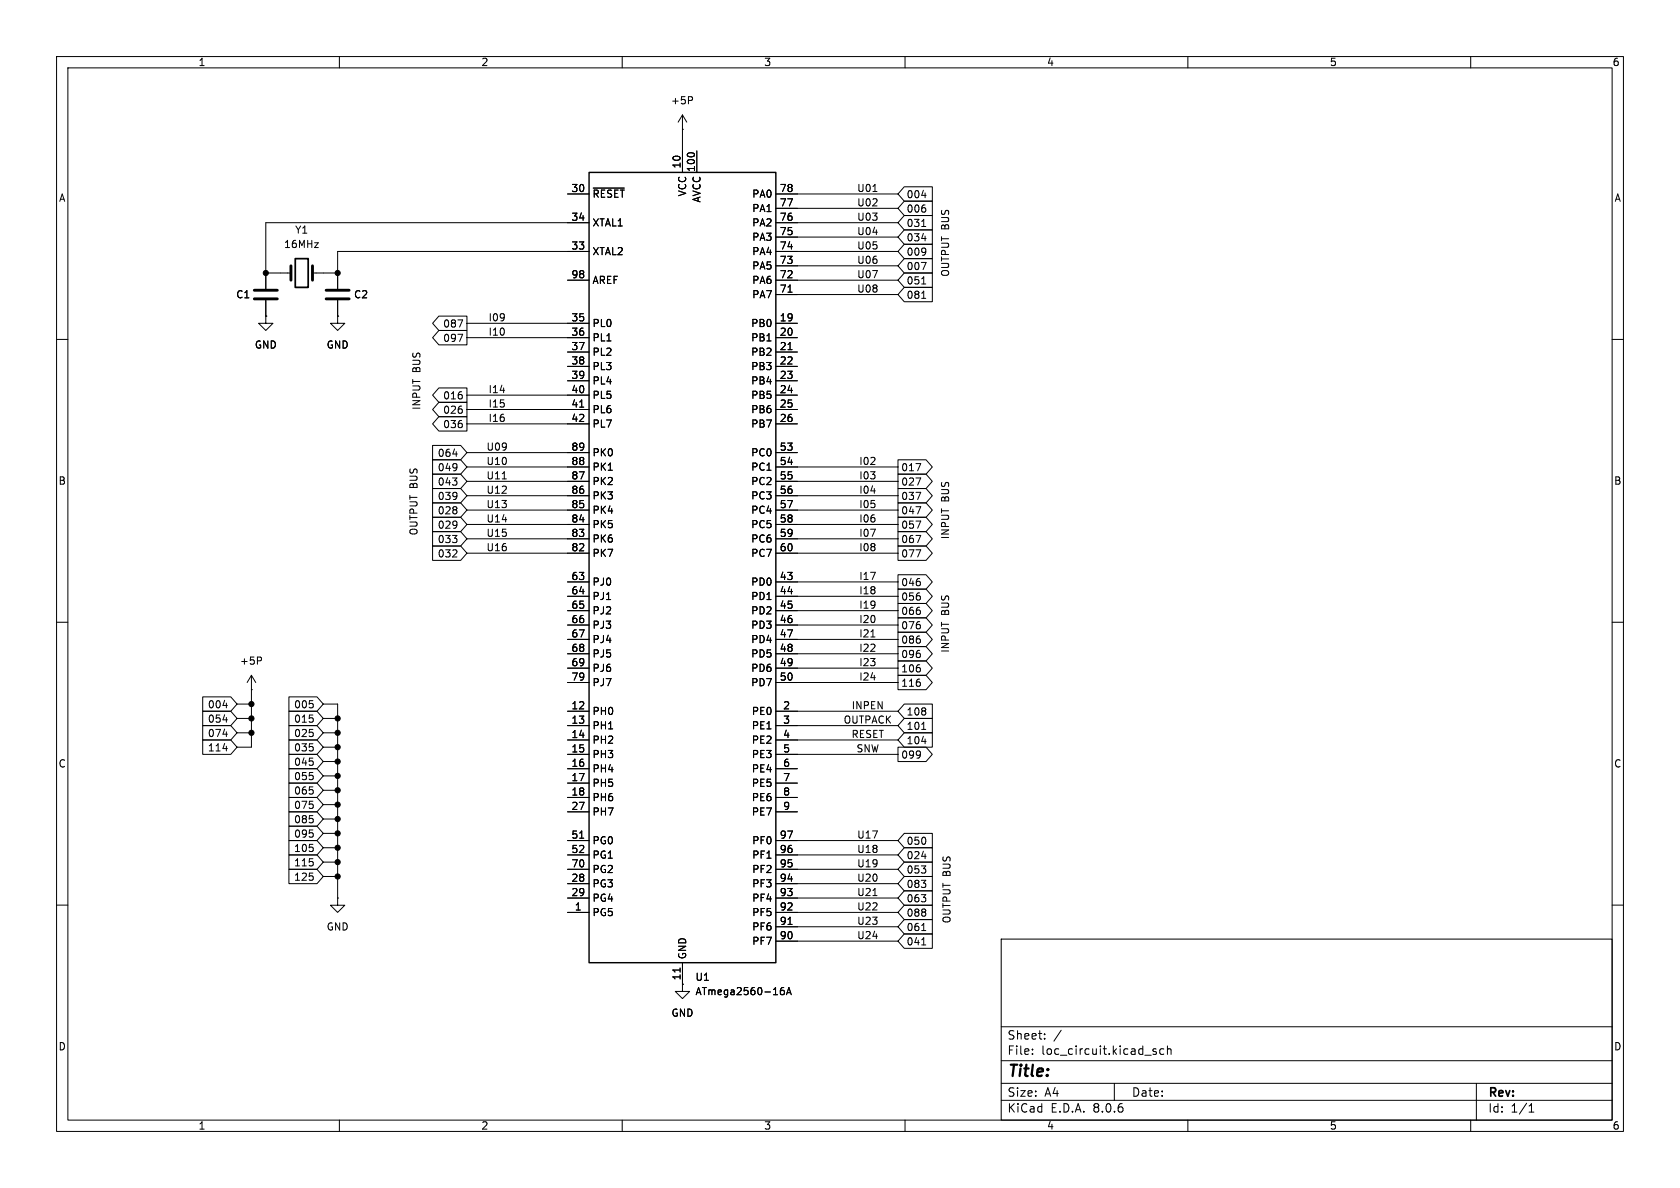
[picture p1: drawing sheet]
<svg xmlns="http://www.w3.org/2000/svg" width="297mm" height="210mm" viewBox="0 0 297 210" stroke-linecap="round" stroke-linejoin="round" font-family="sans-serif">
<g fill="none" stroke="#000" stroke-width=".18">
<path d="M10 10h277v190h-277zM12 12h273v186h-273zM60 10v2M110 10v2M122.2 17.1l.2 .2v.3l-.2 .2M160 10v2M210 10v2M260 10v2M100.3 34.3h3.8M104.1 39.4h-57.1v11.7M104.9 33.2h5.5M120.6 22.9h.1"/>
<path d="M120.6 20.3l-.7 1.3M120.6 20.3v10.2M120.6 20.3l.8 1.3M123.2 26.7v3.8M137.2 34.3h21.5M137.2 39.4h21.5M137.2 36.8h21.5M154.3 33.9h.7M159.9 38.1h4.9v2.5h-4.9l-1.2-1.2zM159.9 33h4.9v2.6h-4.9l-1.2-1.3zM159.9 35.6h4.9v2.5h-4.9l-1.2-1.3zM162.9 34.5h.8"/>
<path d="M10 60h2M47 55.9v1.3h1.3l-1.3 1.2-1.3-1.2h1.3M47 55.9h.1M47 48.3h4.4M47 53.1v2.8M55.2 48.3h4.5M59.7 55.9v1.3h1.3l-1.3 1.2-1.3-1.2h1.3M59.7 55.9h.1M59.7 53.1v2.8M77.6 58.4h4.9v2.6h-4.9l-1.1-1.3zM77.6 55.9h4.9v2.5h-4.9l-1.1-1.2zM80.9 59.1h.9l-.6 1.3"/>
<path d="M80.9 56.6h.9l-.6 1.2M82.5 57.2h21.6M82.5 59.7h21.6M100.3 49.5h3.8M104.1 44.5h-44.4v6.6M137.2 57.2h3.8M137.2 59.7h3.8M137.2 44.5h21.5M137.2 52.1h21.5M137.2 49.5h21.5M137.2 47h21.5M137.2 41.9h21.5"/>
<path d="M139.3 51.7h.7M159.9 40.6h4.9v2.6h-4.9l-1.2-1.3zM159.9 43.2h4.9v2.5h-4.9l-1.2-1.2zM159.9 48.3h4.9v2.5h-4.9l-1.2-1.3zM159.9 45.7h4.9v2.6h-4.9l-1.2-1.3zM159.9 50.8h4.9v2.5h-4.9l-1.2-1.2zM162.9 46.4h.8l-.5 1.3M162.9 40h.8M162.9 42.2h.8M162.9 50.2h.8M162.9 52.7h.8M285 60h2"/>
<path d="M76.5 78.7h4.9l1.1 1.3-1.1 1.3h-4.9zM77.6 73.7h4.9v2.5h-4.9l-1.1-1.3zM77.6 71.1h4.9v2.6h-4.9l-1.1-1.3zM77.6 68.6h4.9v2.5h-4.9l-1.1-1.2zM82.5 69.9h21.6M82.5 72.4h21.6M82.5 74.9h21.6M100.3 62.2h3.8M100.3 64.8h3.8M100.3 67.3h3.8M102.5 72h.7M137.2 62.2h3.8"/>
<path d="M137.2 64.8h3.8M137.2 67.3h3.8M137.2 69.9h3.8M137.2 72.4h3.8M137.2 74.9h3.8M139.3 61.8h.7M76.5 94h4.9l1.1 1.3-1.1 1.2h-4.9zM76.5 96.5h4.9l1.1 1.3-1.1 1.3h-4.9zM76.5 91.4h4.9l1.1 1.3-1.1 1.3h-4.9zM76.5 88.9h4.9l1.1 1.3-1.1 1.2h-4.9zM76.5 81.3h4.9l1.1 1.3-1.1 1.2h-4.9zM76.5 83.8h4.9l1.1 1.3-1.1 1.3h-4.9z"/>
<path d="M76.5 86.4h4.9l1.1 1.2-1.1 1.3h-4.9zM80 98.5h.8M80.1 80.3h.7M80.7 97.3v.4M82.5 80h21.6M82.5 82.6h21.6M82.5 85.1h21.6M82.5 87.6h21.6M82.5 90.2h21.6M82.5 92.7h21.6M82.5 95.3h21.6M82.5 97.8h21.6"/>
<path d="M88.8 84.7h.7M137.2 80h3.8M137.2 82.6h21.5M137.2 85.1h21.5M137.2 87.6h21.5M137.2 90.2h21.5M137.2 92.7h21.5M137.2 95.3h21.5M137.2 97.8h21.5M158.7 94h5l1.1 1.3-1.1 1.2h-5zM158.7 96.5h5l1.1 1.3-1.1 1.3h-5zM158.7 81.3h5l1.1 1.3-1.1 1.2h-5z"/>
<path d="M158.7 83.8h5l1.1 1.3-1.1 1.3h-5zM158.7 91.4h5l1.1 1.3-1.1 1.3h-5zM158.7 88.9h5l1.1 1.3-1.1 1.2h-5zM158.7 86.4h5l1.1 1.2-1.1 1.3h-5zM161.9 94.7h.9l-.6 1.2M161.9 97.2h.9l-.6 1.3M161.9 82h.9l-.6 1.2M161.9 84.5h.9l-.6 1.3M161.9 92.1h.9l-.6 1.3M161.9 89.6h.9l-.6 1.2M161.9 87h.9l-.6 1.3M10 110h2"/>
<path d="M44.4 119.4l-.7 1.3M44.4 119.4v12.7h-2.5M44.4 119.4l.8 1.3M46 116.1l.2 .3v.3l-.2 .1M100.3 102.9h3.8M100.3 105.4h3.8M100.3 108h3.8M100.3 110.5h3.8M100.3 113h3.8M100.3 115.6h3.8M100.3 118.1h3.8M137.2 102.9h21.5"/>
<path d="M137.2 105.4h21.5M137.2 108h21.5M137.2 110.5h21.5M137.2 113h21.5M137.2 115.6h21.5M137.2 118.1h21.5M154 112.6h.7M158.7 101.6h5l1.1 1.3-1.1 1.2h-5zM158.7 111.8h5l1.1 1.2-1.1 1.3h-5zM158.7 119.4h5l1.1 1.3-1.1 1.2h-5zM158.7 114.3h5l1.1 1.3-1.1 1.2h-5zM158.7 116.8h5l1.1 1.3-1.1 1.3h-5z"/>
<path d="M158.7 106.7h5l1.1 1.3-1.1 1.2h-5zM158.7 109.2h5l1.1 1.3-1.1 1.3h-5zM158.7 104.1h5l1.1 1.3-1.1 1.3h-5zM285 110h2M35.8 130.8h5l1.1 1.3-1.1 1.3h-5zM35.8 128.3h5l1.1 1.2-1.1 1.3h-5zM35.8 123.2h5l1.1 1.3-1.1 1.2h-5zM35.8 125.7h5l1.1 1.3-1.1 1.3h-5zM39.4 132.3h.8M39.4 129.8h.8M39.4 124.7h.8M39.4 127.2h.8"/>
<path d="M41.9 127h2.5M41.9 129.5h2.5M41.9 124.5h2.5M44.4 121.9h.1M51.1 130.8h4.9l1.1 1.3-1.1 1.3h-4.9zM51.1 133.3h4.9l1.1 1.3-1.1 1.3h-4.9zM51.1 135.9h4.9l1.1 1.3-1.1 1.2h-4.9zM51.1 123.2h4.9l1.1 1.3-1.1 1.2h-4.9zM51.1 125.7h4.9l1.1 1.3-1.1 1.3h-4.9zM51.1 128.3h4.9l1.1 1.2-1.1 1.3h-4.9zM51.1 138.4h4.9l1.1 1.3-1.1 1.3h-4.9zM57.1 124.5h2.6v34.3"/>
<path d="M57.1 132.1h2.6M57.1 127h2.6M57.1 129.5h2.6M57.1 139.7h2.6M57.1 137.2h2.6M57.1 134.6h2.6M100.3 125.7h3.8M100.3 128.3h3.8M100.3 130.8h3.8M100.3 133.4h3.8M100.3 135.9h3.8M100.3 138.4h3.8"/>
<path d="M100.3 120.7h3.8M137.2 125.7h21.5M137.2 128.3h21.5M137.2 130.8h21.5M137.2 133.4h21.5M137.2 135.9h3.8M137.2 138.4h3.8M137.2 120.7h21.5M158.7 132.1h5l1.1 1.3-1.1 1.2h-5zM159.9 127h4.9v2.5h-4.9l-1.2-1.2zM159.9 129.5h4.9v2.6h-4.9l-1.2-1.3zM159.9 124.5h4.9v2.5h-4.9l-1.2-1.3z"/>
<path d="M162.9 128.9h.8M162.9 131.1h.8M10 160h2M51.1 148.6h4.9l1.1 1.3-1.1 1.2h-4.9zM51.1 143.5h4.9l1.1 1.3-1.1 1.3h-4.9zM51.1 141h4.9l1.1 1.2-1.1 1.3h-4.9zM51.1 146h4.9l1.1 1.3-1.1 1.3h-4.9zM51.1 151.1h4.9l1.1 1.3-1.1 1.3h-4.9zM51.1 153.7h4.9l1.1 1.2-1.1 1.3h-4.9zM57.1 147.3h2.6M57.1 149.9h2.6M57.1 152.4h2.6"/>
<path d="M57.1 144.8h2.6M57.1 154.9h2.6M57.1 142.2h2.6M59.7 158.8v1.2h1.3l-1.3 1.3-1.3-1.3h1.3M59.7 158.8h.1M100.3 141h3.8M100.3 143.5h3.8M100.3 156.2h3.8M100.3 158.8h3.8M100.3 148.6h3.8M100.3 151.1h3.8M100.3 153.7h3.8"/>
<path d="M102.5 148.2h.7M137.2 141h3.8M137.2 143.5h3.8M137.2 156.2h21.5M137.2 158.8h21.5M137.2 148.6h21.5M137.2 151.1h21.5M137.2 153.7h21.5M154.3 158.3h.7M159.9 147.3h4.9v2.6h-4.9l-1.2-1.3zM159.9 149.9h4.9v2.5h-4.9l-1.2-1.3zM159.9 154.9h4.9v2.6h-4.9l-1.2-1.3z"/>
<path d="M159.9 157.5h4.9v2.5h-4.9l-1.2-1.2zM159.9 152.4h4.9v2.5h-4.9l-1.2-1.2zM162.9 151.4h.8M285 160h2M100.3 161.3h3.8M120.2 171.1v.7M120.6 174v1.3h1.3l-1.3 1.2-1.2-1.2h1.2M120.6 174h.1M120.6 170.2v3.8M137.2 161.3h21.5M137.2 166.4h21.5M137.2 163.8h21.5"/>
<path d="M138.6 174.6h-.4a.86 .86 0 0 0 0 1.2l.4-.1 .1-.4-.3-.2h-.3l-.1 .2M139 175.8l.5-1.2 .4 1.2M139.2 175.5h.6M139.3 163.4h.7M159.9 165.1h4.9v2.5h-4.9l-1.2-1.2zM159.9 160h4.9v2.6h-4.9l-1.2-1.3zM159.9 162.6h4.9v2.5h-4.9l-1.2-1.3zM162.9 167h.8M162.9 164.5h.8M177 166h108v32h-108zM60 198v2M110 198v2"/>
<path d="M160 198v2M177 194.5h108M177 191.5h108M177 187.5h108M177 181.5h108M182.5 186.3v.1M182.5 185.5v.1M184.7 183.6v.1M184.7 182.8v.1M187.6 182.1l-1.3 2M197 191.5v3M203.8 185.7l.7 .4-.3 .3-.4-.1"/>
<path d="M204.4 185.5l-.4-.1-.2 .2M205.7 185.5l-.4-.1-.3 .3v.4l.2 .2h.5M206.4 185.5l.2-.1 .4 .1v.9M206.4 184.9v1.5M210 198v2M260 198v2M261 191.5v6.5M270.3 196.6h.9M270.3 195.5l.4-.4v1.5"/>
</g>
<path d="M52.2 45.7h2.3v5.1h-2.3z" fill="none" stroke="#000" stroke-width=".3"/>
<path d="M45 52.8h4M45 51.3h4M51.4 47v2.5M55.2 47v2.5M57.7 52.8h4M57.7 51.3h4" fill="none" stroke="#000" stroke-width=".51"/>
<path d="M104.1 30.5h33.1v139.7h-33.1z" fill="none" stroke="#000" stroke-width=".25"/>
<g fill="#000" stroke="#000" stroke-width=".18">
<circle cx="47" cy="48.3" r=".46"/>
<circle cx="59.7" cy="48.3" r=".46"/>
<circle cx="44.4" cy="124.5" r=".46"/>
<circle cx="44.4" cy="127" r=".46"/>
<circle cx="44.4" cy="129.5" r=".46"/>
<circle cx="59.7" cy="129.5" r=".46"/>
<circle cx="59.7" cy="132.1" r=".46"/>
<circle cx="59.7" cy="127" r=".46"/>
<circle cx="59.7" cy="134.6" r=".46"/>
<circle cx="59.7" cy="139.7" r=".46"/>
<circle cx="59.7" cy="137.2" r=".46"/>
<circle cx="59.7" cy="142.2" r=".46"/>
<circle cx="59.7" cy="152.4" r=".46"/>
<circle cx="59.7" cy="154.9" r=".46"/>
<circle cx="59.7" cy="147.3" r=".46"/>
<circle cx="59.7" cy="149.9" r=".46"/>
<circle cx="59.7" cy="144.8" r=".46"/>
</g>
<text font-size="2.8" x="178" y="190.9">Title:</text>
<g font-size="2.1">
<text x="178" y="184">Sheet:</text>
<text x="178" y="186.7">File:</text>
<text x="184.1" y="186.7">loc_circuit.kicad_sch</text>
<text x="178" y="196.9">KiCad</text>
<text x="178" y="194.1">Size:</text>
<text x="184.7" y="194.1">A4</text>
<text x="185.7" y="196.9">E.D.A.</text>
<text x="193.3" y="196.9">8.0.6</text>
<text x="200" y="194.1">Date:</text>
<text x="263" y="194.3">Rev:</text>
<text x="263" y="196.9">Id:</text>
<text x="267.1" y="196.9">1/1</text>
</g>
<g font-size="1.8">
<text x="35" y="11.9">1</text>
<text x="85" y="11.9">2</text>
<text x="135" y="11.9">3</text>
<text x="185" y="11.9">4</text>
<text x="235" y="11.9">5</text>
<text x="285" y="11.9">6</text>
<text x="118.5" y="18.6">+5P</text>
<text x="120.4" y="29.9" transform="rotate(-90 120.4 29.9)">10</text>
<text x="10.3" y="35.9">A</text>
<text x="100.9" y="34">30</text>
<text x="104.6" y="35.2">~{RESET}</text>
<text x="121.5" y="34.8" transform="rotate(-90 121.5 34.8)">VCC</text>
<text x="122.9" y="30.5" transform="rotate(-90 122.9 30.5)">100</text>
<text x="124.1" y="35.9" transform="rotate(-90 124.1 35.9)">AVCC</text>
<text x="132.9" y="35.2">PA0</text>
<text x="137.8" y="34">78</text>
<text x="151.4" y="34.1">U01</text>
<text x="160.2" y="35.2">004</text>
<text x="285.3" y="35.9">A</text>
<text x="52.1" y="41.5">Y1</text>
<text x="100.9" y="39.1">34</text>
<text x="104.6" y="40.2">XTAL1</text>
<text x="132.9" y="40.2">PA2</text>
<text x="132.9" y="37.7">PA1</text>
<text x="137.8" y="41.7">75</text>
<text x="137.8" y="39.1">76</text>
<text x="137.8" y="36.6">77</text>
<text x="151.4" y="41.8">U04</text>
<text x="151.4" y="39.2">U03</text>
<text x="151.4" y="36.7">U02</text>
<text x="160.2" y="40.3">031</text>
<text x="160.2" y="37.8">006</text>
<text x="50.1" y="44">16MHz</text>
<text x="100.9" y="44.2">33</text>
<text x="104.6" y="45.3">XTAL2</text>
<text x="132.9" y="47.9">PA5</text>
<text x="132.9" y="45.3">PA4</text>
<text x="132.9" y="42.8">PA3</text>
<text x="137.8" y="46.7">73</text>
<text x="137.8" y="44.2">74</text>
<text x="151.4" y="46.8">U06</text>
<text x="151.4" y="44.3">U05</text>
<text x="160.2" y="42.9">034</text>
<text x="160.2" y="45.4">009</text>
<text x="160.2" y="47.9">007</text>
<text x="41.7" y="52.9">C1</text>
<text x="62.5" y="52.9">C2</text>
<text x="100.9" y="49.3">98</text>
<text x="104.6" y="50.4">AREF</text>
<text x="132.9" y="52.9">PA7</text>
<text x="132.9" y="50.4">PA6</text>
<text x="137.8" y="51.8">71</text>
<text x="137.8" y="49.3">72</text>
<text x="151.4" y="51.9">U08</text>
<text x="151.4" y="49.4">U07</text>
<text x="160.2" y="50.5">051</text>
<text x="160.2" y="53">081</text>
<text x="168" y="49" transform="rotate(-90 168 49)">OUTPUT BUS</text>
<text x="78.2" y="58.1">087</text>
<text x="86.3" y="57">I09</text>
<text x="86.3" y="59.5">I10</text>
<text x="100.9" y="56.9">35</text>
<text x="100.9" y="59.4">36</text>
<text x="104.6" y="58">PL0</text>
<text x="132.7" y="58">PB0</text>
<text x="137.8" y="56.9">19</text>
<text x="137.8" y="59.4">20</text>
<text x="45" y="61.8">GND</text>
<text x="57.7" y="61.8">GND</text>
<text x="74.5" y="65.9" transform="rotate(-90 74.5 65.9)">BUS</text>
<text x="78.2" y="60.6">097</text>
<text x="100.9" y="62">37</text>
<text x="100.9" y="64.5">38</text>
<text x="104.6" y="60.6">PL1</text>
<text x="104.6" y="63.1">PL2</text>
<text x="104.6" y="65.6">PL3</text>
<text x="132.7" y="60.6">PB1</text>
<text x="132.7" y="63.1">PB2</text>
<text x="132.7" y="65.6">PB3</text>
<text x="137.8" y="62">21</text>
<text x="137.8" y="64.5">22</text>
<text x="78.2" y="70.8">016</text>
<text x="86.3" y="69.7">I14</text>
<text x="100.9" y="67.1">39</text>
<text x="100.9" y="69.6">40</text>
<text x="104.6" y="68.2">PL4</text>
<text x="104.6" y="70.7">PL5</text>
<text x="132.7" y="68.2">PB4</text>
<text x="132.7" y="70.7">PB5</text>
<text x="137.8" y="67.1">23</text>
<text x="137.8" y="69.6">24</text>
<text x="74.5" y="72.6" transform="rotate(-90 74.5 72.6)">INPUT</text>
<text x="78.2" y="75.9">036</text>
<text x="78.2" y="73.3">026</text>
<text x="86.3" y="74.8">I16</text>
<text x="86.3" y="72.2">I15</text>
<text x="100.9" y="72.1">41</text>
<text x="100.9" y="74.7">42</text>
<text x="104.6" y="73.3">PL6</text>
<text x="104.6" y="75.8">PL7</text>
<text x="132.7" y="73.3">PB6</text>
<text x="132.7" y="75.8">PB7</text>
<text x="137.8" y="72.1">25</text>
<text x="137.8" y="74.7">26</text>
<text x="77.3" y="81">064</text>
<text x="77.3" y="83.5">049</text>
<text x="85.9" y="82.4">U10</text>
<text x="85.9" y="79.9">U09</text>
<text x="100.9" y="82.3">88</text>
<text x="100.9" y="79.8">89</text>
<text x="104.6" y="83.4">PK1</text>
<text x="104.6" y="80.9">PK0</text>
<text x="132.7" y="80.9">PC0</text>
<text x="132.7" y="83.4">PC1</text>
<text x="137.8" y="79.8">53</text>
<text x="137.8" y="82.3">54</text>
<text x="151.8" y="82.4">I02</text>
<text x="159.2" y="83.5">017</text>
<text x="10.3" y="85.9">B</text>
<text x="77.3" y="86">043</text>
<text x="77.3" y="88.6">039</text>
<text x="85.9" y="84.9">U11</text>
<text x="85.9" y="87.5">U12</text>
<text x="100.9" y="89.9">85</text>
<text x="100.9" y="87.4">86</text>
<text x="100.9" y="84.8">87</text>
<text x="104.6" y="88.5">PK3</text>
<text x="104.6" y="86">PK2</text>
<text x="132.7" y="86">PC2</text>
<text x="132.7" y="88.5">PC3</text>
<text x="137.8" y="84.8">55</text>
<text x="137.8" y="87.4">56</text>
<text x="137.8" y="89.9">57</text>
<text x="151.8" y="84.9">I03</text>
<text x="151.8" y="87.5">I04</text>
<text x="159.2" y="86">027</text>
<text x="159.2" y="88.6">037</text>
<text x="168" y="88.7" transform="rotate(-90 168 88.7)">BUS</text>
<text x="285.3" y="85.9">B</text>
<text x="74" y="94.7" transform="rotate(-90 74 94.7)">OUTPUT BUS</text>
<text x="77.3" y="93.7">029</text>
<text x="77.3" y="91.1">028</text>
<text x="85.9" y="90">U13</text>
<text x="85.9" y="92.6">U14</text>
<text x="85.9" y="95.1">U15</text>
<text x="100.9" y="95">83</text>
<text x="100.9" y="92.5">84</text>
<text x="104.6" y="93.6">PK5</text>
<text x="104.6" y="91">PK4</text>
<text x="132.7" y="91">PC4</text>
<text x="132.7" y="93.6">PC5</text>
<text x="137.8" y="92.5">58</text>
<text x="137.8" y="95">59</text>
<text x="151.8" y="92.6">I06</text>
<text x="151.8" y="95.1">I07</text>
<text x="151.8" y="90">I05</text>
<text x="159.2" y="93.7">057</text>
<text x="159.2" y="91.1">047</text>
<text x="168" y="95.4" transform="rotate(-90 168 95.4)">INPUT</text>
<text x="77.3" y="96.2">033</text>
<text x="77.3" y="98.7">032</text>
<text x="85.9" y="97.6">U16</text>
<text x="100.9" y="97.5">82</text>
<text x="104.6" y="98.7">PK7</text>
<text x="104.6" y="96.1">PK6</text>
<text x="132.7" y="96.1">PC6</text>
<text x="132.7" y="98.7">PC7</text>
<text x="137.8" y="97.5">60</text>
<text x="151.8" y="97.6">I08</text>
<text x="159.2" y="96.2">067</text>
<text x="159.2" y="98.7">077</text>
<text x="100.9" y="102.6">63</text>
<text x="100.9" y="105.2">64</text>
<text x="100.9" y="107.7">65</text>
<text x="104.6" y="103.7">PJ0</text>
<text x="104.6" y="106.3">PJ1</text>
<text x="132.7" y="103.7">PD0</text>
<text x="132.7" y="106.3">PD1</text>
<text x="137.8" y="102.6">43</text>
<text x="137.8" y="105.2">44</text>
<text x="137.8" y="107.7">45</text>
<text x="151.8" y="107.8">I19</text>
<text x="151.8" y="105.3">I18</text>
<text x="151.8" y="102.7">I17</text>
<text x="159.2" y="103.8">046</text>
<text x="159.2" y="106.4">056</text>
<text x="100.9" y="110.2">66</text>
<text x="100.9" y="112.8">67</text>
<text x="104.6" y="108.8">PJ2</text>
<text x="104.6" y="111.4">PJ3</text>
<text x="104.6" y="113.9">PJ4</text>
<text x="132.7" y="108.8">PD2</text>
<text x="132.7" y="111.4">PD3</text>
<text x="132.7" y="113.9">PD4</text>
<text x="137.8" y="110.2">46</text>
<text x="137.8" y="112.8">47</text>
<text x="151.8" y="110.3">I20</text>
<text x="151.8" y="112.9">I21</text>
<text x="159.2" y="114">086</text>
<text x="159.2" y="108.9">066</text>
<text x="159.2" y="111.4">076</text>
<text x="168" y="108.8" transform="rotate(-90 168 108.8)">BUS</text>
<text x="42.3" y="117.7">+5P</text>
<text x="100.9" y="115.3">68</text>
<text x="100.9" y="117.9">69</text>
<text x="104.6" y="116.4">PJ5</text>
<text x="104.6" y="119">PJ6</text>
<text x="132.7" y="116.4">PD5</text>
<text x="132.7" y="119">PD6</text>
<text x="137.8" y="115.3">48</text>
<text x="137.8" y="117.9">49</text>
<text x="151.8" y="115.4">I22</text>
<text x="151.8" y="118">I23</text>
<text x="159.2" y="116.5">096</text>
<text x="159.2" y="119.1">106</text>
<text x="168" y="115.5" transform="rotate(-90 168 115.5)">INPUT</text>
<text x="36.6" y="125.4">004</text>
<text x="51.9" y="125.4">005</text>
<text x="100.9" y="125.5">12</text>
<text x="100.9" y="120.4">79</text>
<text x="104.6" y="121.5">PJ7</text>
<text x="132.7" y="121.5">PD7</text>
<text x="137.8" y="120.4">50</text>
<text x="138.4" y="125.5">2</text>
<text x="150.5" y="125.6">INPEN</text>
<text x="151.8" y="120.5">I24</text>
<text x="159.2" y="121.6">116</text>
<text x="36.6" y="130.5">074</text>
<text x="36.6" y="128">054</text>
<text x="51.9" y="128">015</text>
<text x="51.9" y="130.5">025</text>
<text x="100.9" y="128">13</text>
<text x="100.9" y="130.6">14</text>
<text x="104.6" y="126.6">PH0</text>
<text x="104.6" y="129.1">PH1</text>
<text x="104.6" y="131.7">PH2</text>
<text x="132.8" y="126.6">PE0</text>
<text x="132.8" y="129.1">PE1</text>
<text x="132.8" y="131.7">PE2</text>
<text x="138.4" y="128">3</text>
<text x="138.4" y="130.6">4</text>
<text x="149.1" y="128.1">OUTPACK</text>
<text x="150.4" y="130.7">RESET</text>
<text x="160.2" y="129.2">101</text>
<text x="160.2" y="131.8">104</text>
<text x="160.2" y="126.7">108</text>
<text x="10.3" y="135.9">C</text>
<text x="36.6" y="133">114</text>
<text x="51.9" y="133">035</text>
<text x="51.9" y="135.6">045</text>
<text x="100.9" y="133.1">15</text>
<text x="100.9" y="135.6">16</text>
<text x="104.6" y="134.2">PH3</text>
<text x="104.6" y="136.8">PH4</text>
<text x="132.8" y="134.2">PE3</text>
<text x="132.8" y="136.8">PE4</text>
<text x="138.4" y="133.1">5</text>
<text x="138.4" y="135.6">6</text>
<text x="151.3" y="133.2">SNW</text>
<text x="159.2" y="134.3">099</text>
<text x="285.3" y="135.9">C</text>
<text x="51.9" y="138.1">055</text>
<text x="51.9" y="140.7">065</text>
<text x="51.9" y="143.2">075</text>
<text x="100.9" y="138.2">17</text>
<text x="100.9" y="140.7">18</text>
<text x="100.9" y="143.3">27</text>
<text x="104.6" y="139.3">PH5</text>
<text x="104.6" y="141.8">PH6</text>
<text x="132.8" y="139.3">PE5</text>
<text x="132.8" y="141.8">PE6</text>
<text x="138.4" y="138.2">7</text>
<text x="138.4" y="140.7">8</text>
<text x="138.4" y="143.3">9</text>
<text x="51.9" y="145.7">085</text>
<text x="51.9" y="148.3">095</text>
<text x="100.9" y="148.3">51</text>
<text x="104.6" y="144.4">PH7</text>
<text x="104.6" y="149.5">PG0</text>
<text x="132.8" y="144.4">PE7</text>
<text x="132.9" y="149.5">PF0</text>
<text x="137.8" y="148.3">97</text>
<text x="151.4" y="148.4">U17</text>
<text x="160.2" y="149.5">050</text>
<text x="51.9" y="150.8">105</text>
<text x="51.9" y="153.4">115</text>
<text x="51.9" y="155.9">125</text>
<text x="100.9" y="156">28</text>
<text x="100.9" y="150.9">52</text>
<text x="100.9" y="153.4">70</text>
<text x="104.6" y="152">PG1</text>
<text x="104.6" y="154.5">PG2</text>
<text x="132.9" y="154.5">PF2</text>
<text x="132.9" y="152">PF1</text>
<text x="137.8" y="156">94</text>
<text x="137.8" y="153.4">95</text>
<text x="137.8" y="150.9">96</text>
<text x="151.4" y="151">U18</text>
<text x="151.4" y="153.5">U19</text>
<text x="160.2" y="152.1">024</text>
<text x="160.2" y="154.6">053</text>
<text x="100.9" y="158.5">29</text>
<text x="101.5" y="161">1</text>
<text x="104.6" y="157.1">PG3</text>
<text x="104.6" y="159.6">PG4</text>
<text x="132.9" y="159.6">PF4</text>
<text x="132.9" y="157.1">PF3</text>
<text x="137.8" y="161">92</text>
<text x="137.8" y="158.5">93</text>
<text x="151.4" y="156.1">U20</text>
<text x="151.4" y="158.6">U21</text>
<text x="151.4" y="161.1">U22</text>
<text x="160.2" y="157.2">083</text>
<text x="160.2" y="159.7">063</text>
<text x="57.7" y="164.7">GND</text>
<text x="104.6" y="162.2">PG5</text>
<text x="132.9" y="167.2">PF7</text>
<text x="132.9" y="164.7">PF6</text>
<text x="132.9" y="162.2">PF5</text>
<text x="137.8" y="166.1">90</text>
<text x="137.8" y="163.6">91</text>
<text x="151.4" y="163.7">U23</text>
<text x="151.4" y="166.2">U24</text>
<text x="160.2" y="167.3">041</text>
<text x="160.2" y="162.2">088</text>
<text x="160.2" y="164.8">061</text>
<text x="168.2" y="163.3" transform="rotate(-90 168.2 163.3)">OUTPUT BUS</text>
<text x="120.4" y="173.4" transform="rotate(-90 120.4 173.4)">11</text>
<text x="121.5" y="169.7" transform="rotate(-90 121.5 169.7)">GND</text>
<text x="122.9" y="173.6">U1</text>
<text x="118.6" y="179.9">GND</text>
<text x="122.9" y="176.1">ATmega2560-16A</text>
<text x="10.3" y="185.9">D</text>
<text x="285.3" y="185.9">D</text>
<text x="35" y="199.9">1</text>
<text x="85" y="199.9">2</text>
<text x="135" y="199.9">3</text>
<text x="185" y="199.9">4</text>
<text x="235" y="199.9">5</text>
<text x="285" y="199.9">6</text>
</g>
</svg>
